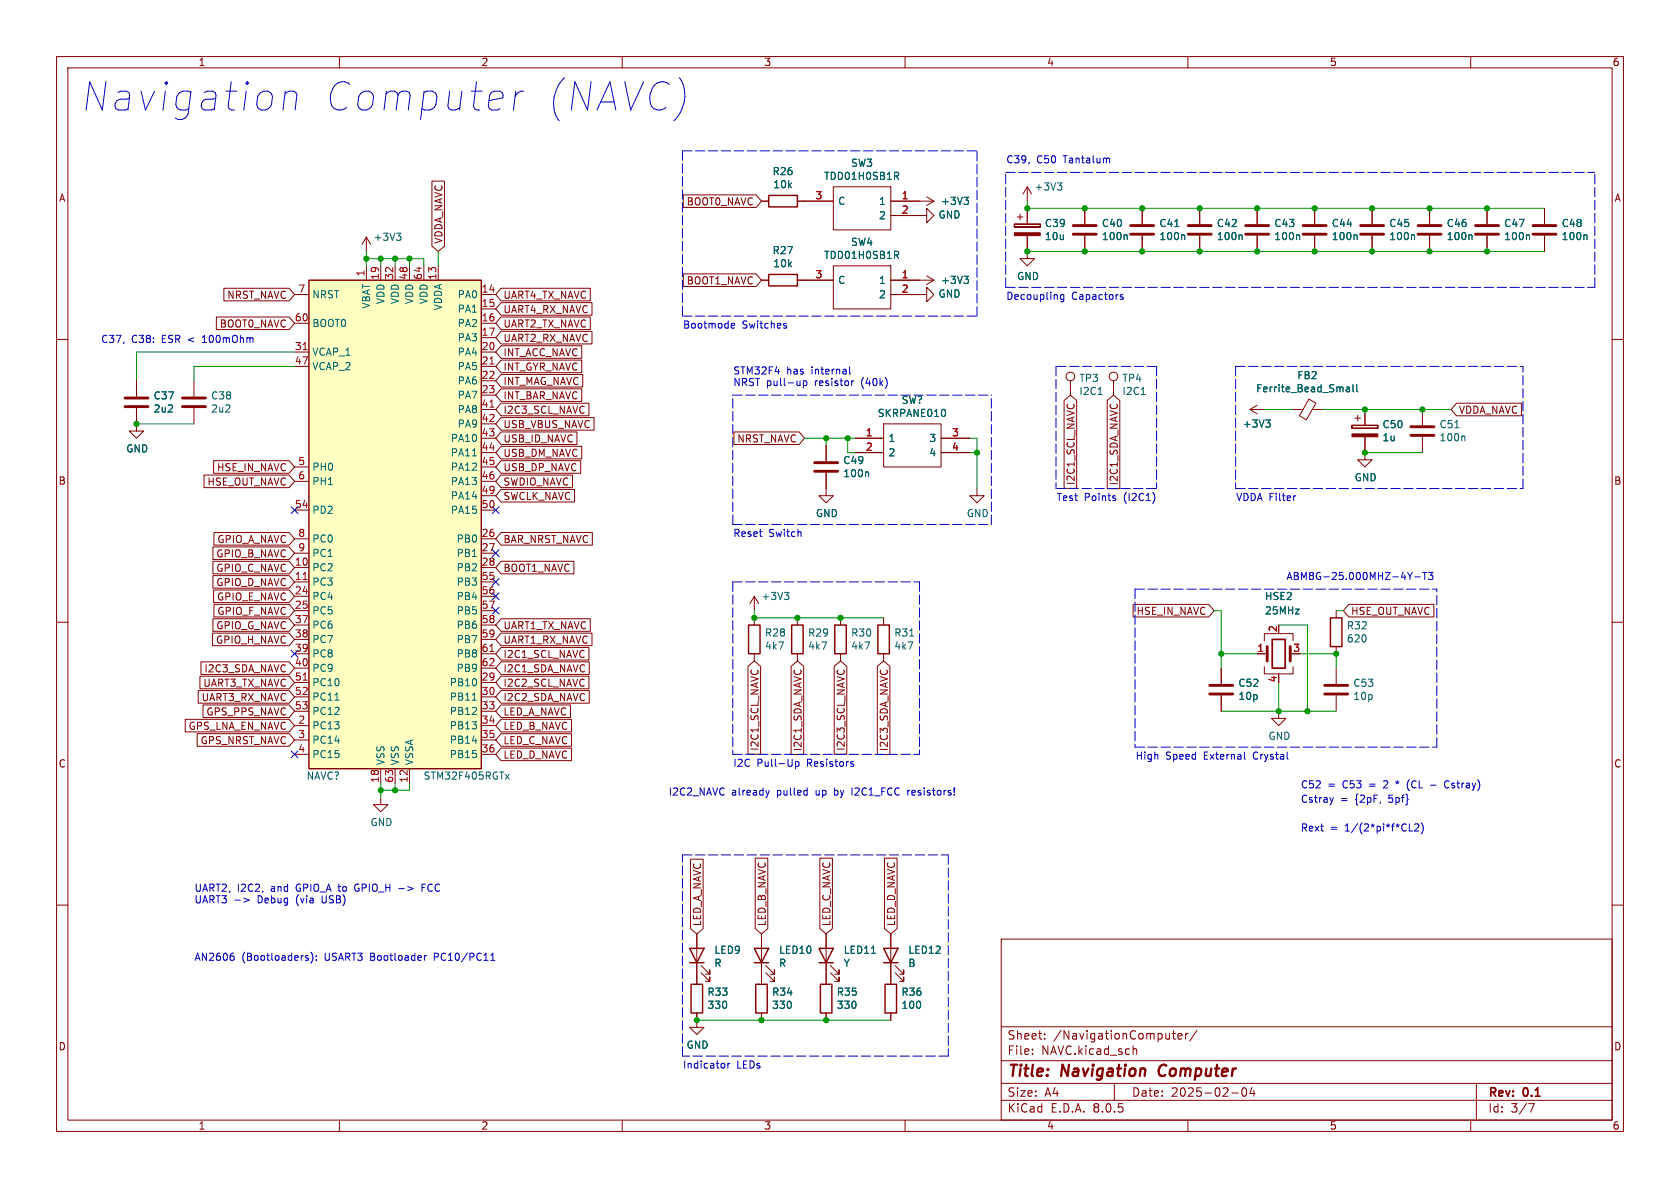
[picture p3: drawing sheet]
<svg xmlns="http://www.w3.org/2000/svg" width="297mm" height="210mm" viewBox="0 0 297 210" stroke-linecap="round" stroke-linejoin="round" font-family="sans-serif">
<g fill="none" stroke="#840000" stroke-width=".18">
<path d="M10 10h277v190h-277zM12 12h273v186h-273zM60 10v2M110 10v2M160 10v2M210 10v2M260 10v2M142.2 35.6h5.1M147.3 33h10.2v7.6h-10.2zM157.5 35.6h5.1M157.5 38.1h5.1M10 60h2"/>
<path d="M181.6 44.5v1.2h1.3l-1.3 1.3-1.3-1.3h1.3M285 60h2M10 110h2M133.3 109.2v1.3M133.3 115.6v1.2M141 109.2v1.3M141 115.6v1.2M285 110h2M10 160h2M285 160h2M177 166h108v32h-108zM60 198v2"/>
<path d="M110 198v2M160 198v2M177 194.5h108M177 191.5h108M177 187.5h108M177 181.5h108M182.5 186.3v.1M182.5 185.5v.1M184.7 183.6v.1M184.7 182.8v.1M197 191.5v3M200.3 185.5l.2-.1 .4 .1 .1 .9"/>
<path d="M207.2 182.7h.6M207.5 182.2v1.3l.3 .2M208.2 183.2l.8-.1-.1-.3-.4-.1-.3 .2 .1 .7h.6M209.6 182.7v1M210 198v2M210 182.7l-.3 .1-.1 .2M211.6 182.1l-1.3 2M217.7 193.2h1.2M220 192.3a.94 .94 0 0 1 0 1.5 .81 .81 0 0 1-.3-1.4M221.3 192.2l-.3 1.1h.9M221.7 192.8v1M260 198v2"/>
<path d="M261 191.5v6.5M270.2 195.1h1l-.6 1.5"/>
</g>
<path d="M205.1 188.5a1.27 1.27 0 0 0 0 1.6" fill="none" stroke="#840000" stroke-width=".4"/>
<path d="M158.1 30.4h.5l.3 .3-.2 .4h-.6M158.4 31.1l.5 .6" fill="none" stroke="#006464" stroke-width=".18"/>
<path d="M132.3 110.5h2.1v5.1h-2.1zM140 110.5h2v5.1h-2z" fill="none" stroke="#840000" stroke-width=".25"/>
<path d="M54.6 49.5h30.5v86.4h-30.5z" fill="#ffffc2"/>
<g fill="none" stroke="#840000" stroke-width=".25">
<path d="M135.9 34.5h5.1v2.1h-5.1zM54.6 49.5h30.5v86.4h-30.5zM135.9 48.5h5.1v2h-5.1zM147.6 110.5h2v5.1h-2zM155.2 110.5h2v5.1h-2zM235.2 109.2h2v5.1h-2zM121.9 167.6h2.6l-1.3 2.6zM121.9 170.2h2.6M122.2 174h2v5.1h-2zM133.3 167.6h2.6l-1.3 2.6zM133.3 170.2h2.6M133.6 174h2v5.1h-2z"/>
<path d="M144.8 167.6h2.5l-1.3 2.6zM144.8 170.2h2.5M145 174h2.1v5.1h-2.1zM156.2 167.6h2.5l-1.2 2.6zM156.2 170.2h2.5M156.5 174h2v5.1h-2z"/>
</g>
<g fill="none" stroke="#840000" stroke-width=".18">
<path d="M76.4 32h2.2v11.5l-1.1 1-1.1-1zM120.8 34.4h12.9l.9 1.2-.9 1.1h-12.9zM134.6 35.6h1.3M141 35.6h6.3M157.5 38.1h6.3v-1.3l1.3 1.3-1.3 1.3v-1.3M157.5 35.6h7.6M163.8 34.8l1.3 .8M165.1 35.6l-1.3 .7M179.3 39.6v.5zM179.3 39.6h4.6zM179.8 38.4h1M180.3 37.8v1.1"/>
<path d="M181.6 33l-.8 1.3M181.6 33v2.6M181.6 36.8v2.8M181.6 33l.8 1.3M183.9 39.6v.5zM191.8 36.8v2.8M201.9 36.8v2.8M212.1 36.8v2.8M222.2 36.8v2.8M232.4 36.8v2.8M242.6 36.8v2.8M252.7 36.8v2.8"/>
<path d="M262.9 36.8v2.8M273 36.8v2.8M38.2 56h12.9l1 1.2-1 1.1h-12.9zM39.6 51h11.5l1 1.1-1 1.1h-11.5zM52.1 52.1h2.5M52.1 57.2h2.5M64.8 41.9v2.6M64.8 47v2.5M64.8 41.9l-.8 1.3M64.8 41.9l.7 1.3M67.3 47v2.5M69.8 47v2.5"/>
<path d="M72.4 47v2.5M74.9 47v2.5M77.5 47v2.5M85.1 52.1h2.5M85.1 54.6h2.5M85.1 57.2h2.5M85.1 59.7h2.5M88.6 51h15.8v2.2h-15.8l-1-1.1zM88.6 56h15.8v2.3h-15.8l-1-1.1zM88.6 58.6h16.1v2.2h-16.1l-1-1.1zM88.6 53.5h16.1v2.2h-16.1l-1-1.1zM120.8 48.4h12.9l.9 1.1-.9 1.1h-12.9z"/>
<path d="M134.6 49.5h1.3M141 49.5h6.3M147.3 47h10.2v7.6h-10.2zM157.5 52.1h6.3v-1.3l1.3 1.3-1.3 1.2v-1.2M157.5 49.5h7.6M163.8 48.8l1.3 .7M165.1 49.5l-1.3 .8M179.3 40.1h4.6zM181.6 41.7v2.8M191.8 41.7v2.8M201.9 41.7v2.8M212.1 41.7v2.8"/>
<path d="M222.2 41.7v2.8M232.4 41.7v2.8M242.6 41.7v2.8M252.7 41.7v2.8M262.9 41.7v2.8M273 41.7v2.8M24.1 72.1v4.1h1.3l-1.3 1.3-1.2-1.3h1.2M24.1 67.3v2.8M34.3 67.3v2.8M34.3 72.1v2.8M52.1 62.2h2.5M52.1 64.8h2.5"/>
<path d="M85.1 62.2h2.5M85.1 64.8h2.5M85.1 67.3h2.5M85.1 69.9h2.5M85.1 72.4h2.5M85.1 74.9h2.5M85.1 77.5h2.5M88.6 68.7h14.2v2.3h-14.2l-1-1.1zM88.6 78.9h14.2v2.2h-14.2l-1-1.1zM88.6 76.4h13.4v2.2h-13.4l-1-1.1zM88.6 73.8h16.4v2.2h-16.4l-1-1.1zM88.6 71.3h15.5v2.2h-15.5l-1-1.1z"/>
<path d="M88.6 66.2h14.4v2.2h-14.4l-1-1.1zM88.6 61.1h14.2v2.2h-14.2l-1-1.1zM88.6 63.7h14.2v2.2h-14.2l-1-1.1zM129.7 76.4h11.6l.9 1.1-.9 1.1h-11.6zM146 78.7v2.8M151.1 77.5h5.1M156.2 74.9h10.2v7.7h-10.2zM166.4 77.5h5M188.1 70.8l1.1-.9 1.1 .9v15.5h-2.2zM189.2 67.3v2.6M195.7 70.8l1.1-.9 1.2 .9v15.6h-2.3zM196.8 67.3v2.6"/>
<path d="M221 72.4h2.5M221 72.4l1.2 .8M222.2 71.6l-1.2 .8M228.6 72.4h1.8M231.4 70.6l1.2 .7-1.7 2.9-1.2-.7zM232 72.4h1.7M239 75.2v.5zM239 75.7h4.6zM239 75.2h4.6zM239.5 73.9h1M240 73.4v1M241.3 77.2v4.1h1.3l-1.3 1.3-1.3-1.3h1.3"/>
<path d="M241.3 72.4v2.8M243.6 75.2v.5zM251.5 72.4v2.8M251.5 77.2v2.8M257.5 71.3h11.5v2.2h-11.5l-1-1.1zM36.1 84h15l1 1.1-1 1.1h-15zM37.6 99.2h13.5l1 1.1-1 1.1h-13.5zM37.6 96.7h13.5l1 1.1-1 1.1h-13.5zM37.8 81.4h13.3l1 1.2-1 1.1h-13.3zM37.8 94.1h13.3l1 1.2-1 1.1h-13.3zM52.1 95.3h2.5M52.1 97.8h2.5"/>
<path d="M52.1 82.6h2.5M52.1 85.1h2.5M52.1 90.2h2.5M85.1 95.3h2.5M85.1 97.8h2.5M85.1 80h2.5M85.1 82.6h2.5M85.1 85.1h2.5M85.1 87.6h2.5M85.1 90.2h2.5M88.6 86.5h13v2.2h-13l-1-1.1zM88.6 94.1h16.1v2.3h-16.1l-1-1.1z"/>
<path d="M88.6 99.2h12.9v2.2h-12.9l-1-1.1zM88.6 84h12.6v2.2h-12.6l-1-1.1zM88.6 81.4h14.1v2.3h-14.1l-1-1.1zM146 83.6v4h1.3l-1.3 1.3-1.2-1.3h1.2M151.1 80h5.1M166.4 80h5M172.7 86.4v1.2h1.3l-1.3 1.3-1.3-1.3h1.3M35.3 119.5h15.8l1 1.2-1 1.1h-15.8zM35.5 117h15.6l1 1.1-1 1.1h-15.6zM37.6 111.9h13.5l1 1.1-1 1.1h-13.5zM37.6 101.8h13.5l1 1.1-1 1.1h-13.5zM37.6 109.4h13.5l1 1.1-1 1.1h-13.5z"/>
<path d="M37.8 104.3h13.3l1 1.1-1 1.1h-13.3zM37.8 106.8h13.3l1 1.2-1 1.1h-13.3zM52.1 100.3h2.5M52.1 102.9h2.5M52.1 105.4h2.5M52.1 108h2.5M52.1 110.5h2.5M52.1 113h2.5M52.1 115.6h2.5M52.1 118.1h2.5M85.1 100.3h2.5M85.1 102.9h2.5"/>
<path d="M85.1 105.4h2.5M85.1 108h2.5M85.1 110.5h2.5M85.1 113h2.5M85.1 115.6h2.5M85.1 118.1h2.5M88.6 111.9h16.1v2.2h-16.1l-1-1.1zM88.6 117h15.6v2.2h-15.6l-1-1.1zM88.6 109.4h15.8v2.2h-15.8l-1-1.1zM88.6 119.5h15.5v2.3h-15.5l-1-1.1zM88.6 114.5h15.5v2.2h-15.5l-1-1.1zM132.2 117.8l1.1-1 1.2 1v15.5h-2.3z"/>
<path d="M133.3 105.4l-.7 1.3M133.3 105.4v2.6M133.3 105.4l.8 1.3M139.9 117.8l1.1-1 1.1 1v15.6h-2.2zM147.5 117.8l1.1-1 1.1 1v15.5h-2.2zM148.6 109.2v1.3M148.6 115.6v1.2M155.1 117.8l1.1-1 1.1 1v15.6h-2.2zM156.2 109.2v1.3M156.2 115.6v1.2M200.3 106.8h13.4l.9 1.2-.9 1.1h-13.4zM215.9 118.1v2.8"/>
<path d="M222.2 115.6h1.8M223.5 117.9v1.2h5.1v-1.2M223.5 113.3v-1.3h5.1v1.3M226.1 119.1v.3M236.2 108v1.2M236.2 114.3v1.3M236.2 118.1v2.8M238.4 106.8h15.1v2.3h-15.1l-.9-1.1zM32.7 127.2h18.4l1 1.1-1 1.1h-18.4zM34.9 129.7h16.2l1 1.1-1 1.1h-16.2zM35 122.1h16.1l1 1.1-1 1.1h-16.1zM35.9 124.6h15.2l1 1.1-1 1.1h-15.2z"/>
<path d="M52.1 128.3h2.5M52.1 120.7h2.5M52.1 130.8h2.5M52.1 123.2h2.5M52.1 125.7h2.5M52.1 133.4h2.5M67.3 135.9v2.5M69.8 135.9v2.5M72.4 135.9v2.5M85.1 128.3h2.5M85.1 120.7h2.5M85.1 130.8h2.5"/>
<path d="M85.1 123.2h2.5M85.1 125.7h2.5M85.1 133.4h2.5M88.6 129.7h12.4v2.2h-12.4l-1-1.1zM88.6 122.1h15.6v2.2h-15.6l-1-1.1zM88.6 124.6h12.2v2.2h-12.2l-1-1.1zM88.6 132.2h12.4v2.3h-12.4l-1-1.1zM88.6 127.2h12.4v2.2h-12.4l-1-1.1zM215.9 122.9v2.8M226.1 125.7v1.3h1.2l-1.2 1.3-1.3-1.3h1.3M236.2 122.9v2.8M67.3 141v1.2h1.3l-1.3 1.3-1.3-1.3h1.3"/>
<path d="M122.1 151.9h2.2v12.2l-1.1 1-1.1-1zM133.5 151.7h2.2v12.4l-1.1 1-1.1-1zM144.9 151.7h2.3v12.4l-1.2 1-1.1-1zM156.4 151.7h2.2v12.4l-1.1 1-1.1-1zM123.2 179.1v2.5h1.3l-1.3 1.3-1.3-1.3h1.3M123.2 165.1v8.9M124 172l1.5 1.5v-.8v.8h-.8M124 170.7l1.5 1.5v-.7v.7h-.8M134.6 165.1v8.9M134.6 179.1v1.2M135.4 172l1.5 1.5v-.8v.8h-.8M135.4 170.7l1.5 1.5v-.7v.7h-.8"/>
<path d="M146 165.1v8.9M146 179.1v1.2M146.8 172l1.5 1.5v-.8v.8h-.7M146.8 170.7l1.5 1.5v-.7v.7h-.7M157.5 165.1v8.9M157.5 179.1v1.2M158.2 172l1.6 1.5v-.8v.8h-.8M158.2 170.7l1.6 1.5v-.7v.7h-.8"/>
<circle cx="189.2" cy="66.5" r=".76"/>
<circle cx="196.8" cy="66.5" r=".76"/>
</g>
<path d="M53.6 61.8h.7M86.6 64.4h.7M86.6 72h.7M53.6 102.5h.7M86.6 115.2h.7M53.6 120.2h.7" fill="none" stroke="#a90000" stroke-width=".18"/>
<g fill="none" stroke="#006464" stroke-width=".18">
<path d="M158.1 30.4h.5l.3 .3-.2 .4h-.6M158.4 31.1l.5 .6M170.4 34.9h.8l-.4 .5M171 35.4l.2 .2v.3l-.2 .2M186.9 32.3h.8l-.4 .5M187.5 32.8l.2 .3v.3l-.2 .2M70.1 41.2h.8l-.4 .5M70.6 41.7l.3 .2v.3l-.3 .3M158.1 44.4h.5l.3 .3-.2 .3-.6 .1M158.4 45.1l.5 .6M170.4 48.8h.8l-.4 .5M171 49.3l.2 .3v.3l-.2 .2"/>
<path d="M199.1 41.5l.2 .2v.7M207.7 40.1h.7M209.3 41.5l.1 .2v.7M219.4 41.5l.2 .2v.7M229.6 41.5l.2 .2v.7M239.7 41.5l.2 .2v.7M249.9 41.5l.2 .2v.7M260.1 41.5l.1 .2v.7M270.2 41.5l.2 .2v.7M280.4 41.5l.2 .2v.7M167 72.5l.2 .3-.2 .7M194.1 69.7h.8"/>
<path d="M201.8 69.7h.7M223.8 74.2h.7l-.4 .5M224.3 74.7l.2 .3v.3l-.2 .2M238 68.5h.5l.1 .8M238 69.2h.6M238.6 68.7l-.6 .1M239.2 68v1.1l.2 .2M239.8 68v1.1l.2 .2M257.2 75.6h.7M258.8 77.1l.2 .2v.6M83.5 80.6h.7M153.4 83.4l.2 .2v.7"/>
<path d="M138.7 104.7h.8l-.5 .5M139.2 105.2l.3 .2v.3l-.3 .3M160.8 112.4h.7M59.2 123.8h.7M83.5 123.8h.7M89.4 136.9l.6 .8M90 136.9l-.6 .8M154.1 168.5h.7"/>
</g>
<g fill="none" stroke="#840000" stroke-width=".51">
<path d="M189.7 39.9h4.1M199.9 39.9h4.1M210.1 39.9h4M220.2 39.9h4.1M230.4 39.9h4M240.5 39.9h4.1M250.7 39.9h4.1M260.9 39.9h4M271 39.9h4.1M189.7 41.4h4.1M199.9 41.4h4.1M210.1 41.4h4"/>
<path d="M220.2 41.4h4.1M230.4 41.4h4M240.5 41.4h4.1M250.7 41.4h4.1M260.9 41.4h4M271 41.4h4.1M22.1 71.9h4.1M22.1 70.4h4.1M32.3 71.9h4M32.3 70.4h4M249.4 77h4.1M249.4 75.4h4.1"/>
<path d="M144 83.3h4.1M144 81.8h4.1M224 114.3v2.5M228.1 114.3v2.5M213.9 122.7h4M213.9 121.2h4M234.2 122.7h4.1M234.2 121.2h4.1"/>
</g>
<g fill="#840000" stroke="#840000" stroke-width=".18">
<path d="M179.3 41.1h4.6v.6h-4.6z"/>
<path d="M239 76.7h4.6v.5h-4.6z"/>
</g>
<path d="M224.9 113h2.3v5.1h-2.3z" fill="none" stroke="#840000" stroke-width=".3"/>
<g fill="none" stroke="#0000c2" stroke-width=".18">
<path d="M50.4 16.6a1.42 1.42 0 0 1 1.9-.2l.2 .4-.3 2.6M50.4 16.1l-.4 3.3M91.2 16.1l-.4 3.3M92.6 16.1a1.48 1.48 0 0 0-1.5 1M196 27.9l.2 .2v.7M35.9 59.6h-.1M129.3 57.6l.6-.1-.1-.3h-.3l-.2 .1v.6h.5M138.7 57.6h.3l.1 .2-.2 .2h-.2M138.7 57.2h.3M188.1 52.1v1l-.3 .2h-.3M188.1 52.1h-.4l-.2 .2 .1 .6h.5M198 52.3l.6 .4-.2 .2h-.4"/>
<path d="M198.5 52.1h-.3l-.2 .2M35.8 60.5h.7M141.4 67.3v.9M141.4 68l-.1 .2M142 67.3v1.3M142 67.4l.4-.1 .2 .3-.1 .5h-.5M150.2 64.9v1l.2 .2M150.9 67.3l-.3 .3M197.1 88.1l.2 .1-.2 .3M197.1 87.6l.1 .1M229.1 87.6l-.3 .1M249.7 101.2l-.4 .7"/>
<path d="M250.1 102h1M251.5 101.2h.7M251.9 101.2v1.3M252.5 101.2h.8l-.4 .5 .4 .1v.5l-.2 .2-.6-.2M136 139.7l-.3 .9M140.6 134.6v1.3M140.6 134.7l.4-.1 .3 .3-.2 .5h-.5M142.6 139.7l.1 .1M142.7 139.3v1.3M150.6 134.6l.3 .1M150.6 135.1h.3v.2l-.2 .2h-.2M150.6 139.3v1.3"/>
<path d="M160.5 139.7v.9M160.8 139.7l-.3 .3M220 132.9v1.1l.2 .2M246.7 138.2l.3 .1-.2 .3M249.1 137.8a1.46 1.46 0 0 0 0 2M252.9 138.8h1M256.2 138.1a.6 .6 0 0 0-.9 .5 .6 .6 0 0 0 .6 .7l.3-.1M41.5 159.1h1M43.1 158.8l1 .3-1 .4M62.9 156.4l-.2 .4 .2 .7M70.5 157.1h1M74.6 156.9h.4"/>
<path d="M75.2 156.3h-.6v1.3M142.7 140.5l-.1 .1M235.7 141l-.3 .8M249.1 146.9h.6M250.1 145.8l.5-.2 .2 .4-.8 .9h.8M251.3 145.5a1.46 1.46 0 0 1 0 1.9M41 168.5h.3M41.2 169l.2 .2v.3l-.2 .3M54.2 169.3l.3 .1v.2l-.2 .2h-.2M54.2 168.9l.3 .1M55 168.3a1.46 1.46 0 0 1 0 2M55.9 169.6v.2"/>
<path d="M55.9 169v.1M75 168.9v.9M75.4 168.9l-.4 .3M86.8 169.8h.7M86.8 168.9l.3-.4v1.3M128 188l.1 .2-.1 .6M128.7 188v.8M129 188l-.3 .2"/>
</g>
<g fill="none" stroke="#0000c2" stroke-width=".18" stroke-dasharray="1.7 .6">
<path d="M120.6 26.7v29.2M120.6 26.7h52.1M177.8 30.5h104.1M120.6 55.9h52.1M172.7 55.9v-29.2M177.8 50.8v-20.3M177.8 50.8h104.1M281.9 50.8v-20.3M129.5 69.9h45.8M186.7 64.8v21.6M204.5 64.8v21.6M204.5 64.8h-17.8"/>
<path d="M218.4 64.8v21.6M218.4 64.8h50.8M129.5 92.7v-22.8M129.5 92.7h45.8M175.3 92.7v-22.8M186.7 86.4h17.8M218.4 86.4h50.8M269.2 86.4v-21.6M129.5 102.9v30.5M129.5 102.9h33.1M162.6 102.9v30.5M200.7 104.1v28"/>
<path d="M200.7 104.1h53.3M129.5 133.4h33.1M200.7 132.1h53.3M254 132.1v-28M120.6 151.1h47M167.6 151.1v35.6M120.6 186.7v-35.6M167.6 186.7h-47"/>
</g>
<g fill="none" stroke="#009600" stroke-width=".18">
<path d="M181.6 35.6v1.2h91.4M64.8 45.7h10.1v1.3M64.8 44.5v2.5M67.3 45.7v1.3M69.8 45.7v1.3M72.4 45.7v1.3M77.5 44.5v2.5M181.6 44.5h91.4M24.1 74.9h10.2M52.1 62.2h-28v5.1M52.1 64.8h-17.8v2.5M142.2 77.5h8.9"/>
<path d="M146 77.5v1.2M149.9 77.5v2.5h1.2M171.4 77.5h1.3v8.9M223.5 72.4h5.1M233.7 72.4h22.8M171.4 80h1.3M241.3 80h10.2M133.3 108v1.2h22.9M214.6 108h1.3v10.1M215.9 115.6h6.3M226.1 110.5h5v15.2M229.9 115.6h6.3v2.5"/>
<path d="M236.2 108h1.3M67.3 138.4v2.6M69.8 138.4v1.3M72.4 138.4v1.3h-5.1M215.9 125.7h20.3M226.1 120.7v5M123.2 180.3h34.3"/>
</g>
<g fill="none" stroke="#000084" stroke-width=".18">
<path d="M51.5 89.6l1.2 1.2M52.7 89.6l-1.2 1.2M87 97.2l1.2 1.2M87 89.6l1.2 1.2M88.2 97.2l-1.2 1.2M88.2 89.6l-1.2 1.2M51.5 115l1.2 1.2M52.7 115l-1.2 1.2M87 104.8l1.2 1.2M87 107.3l1.2 1.3M87 102.3l1.2 1.2M88.2 104.8l-1.2 1.2"/>
<path d="M88.2 107.3l-1.2 1.3M88.2 102.3l-1.2 1.2M51.5 132.7l1.2 1.3M52.7 132.7l-1.2 1.3"/>
</g>
<g fill="#009600" stroke="#009600" stroke-width=".18">
<circle cx="67.3" cy="139.7" r=".46"/>
<circle cx="69.8" cy="139.7" r=".46"/>
<circle cx="148.6" cy="109.2" r=".46"/>
<circle cx="146" cy="180.3" r=".46"/>
<circle cx="134.6" cy="180.3" r=".46"/>
<circle cx="123.2" cy="180.3" r=".46"/>
<circle cx="141" cy="109.2" r=".46"/>
<circle cx="133.3" cy="109.2" r=".46"/>
<circle cx="146" cy="77.5" r=".46"/>
<circle cx="149.9" cy="77.5" r=".46"/>
<circle cx="72.4" cy="45.7" r=".46"/>
<circle cx="69.8" cy="45.7" r=".46"/>
<circle cx="64.8" cy="45.7" r=".46"/>
<circle cx="24.1" cy="74.9" r=".46"/>
<circle cx="67.3" cy="45.7" r=".46"/>
<circle cx="191.8" cy="36.8" r=".46"/>
<circle cx="212.1" cy="36.8" r=".46"/>
<circle cx="201.9" cy="44.5" r=".46"/>
<circle cx="201.9" cy="36.8" r=".46"/>
<circle cx="172.7" cy="80" r=".46"/>
<circle cx="181.6" cy="36.8" r=".46"/>
<circle cx="191.8" cy="44.5" r=".46"/>
<circle cx="181.6" cy="44.5" r=".46"/>
<circle cx="212.1" cy="44.5" r=".46"/>
<circle cx="215.9" cy="115.6" r=".46"/>
<circle cx="242.6" cy="36.8" r=".46"/>
<circle cx="232.4" cy="36.8" r=".46"/>
<circle cx="262.9" cy="36.8" r=".46"/>
<circle cx="262.9" cy="44.5" r=".46"/>
<circle cx="252.7" cy="36.8" r=".46"/>
<circle cx="222.2" cy="36.8" r=".46"/>
<circle cx="226.1" cy="125.7" r=".46"/>
<circle cx="236.2" cy="115.6" r=".46"/>
<circle cx="231.1" cy="125.7" r=".46"/>
<circle cx="241.3" cy="80" r=".46"/>
<circle cx="251.5" cy="72.4" r=".46"/>
<circle cx="241.3" cy="72.4" r=".46"/>
<circle cx="242.6" cy="44.5" r=".46"/>
<circle cx="232.4" cy="44.5" r=".46"/>
<circle cx="252.7" cy="44.5" r=".46"/>
<circle cx="222.2" cy="44.5" r=".46"/>
</g>
<g font-size="7" fill="#0000c2">
<text x="14" y="20.1">Navigation</text>
<text x="56.6" y="20.1">Computer</text>
<text x="95.3" y="20.1">(NAVC)</text>
</g>
<g font-size="2.8" fill="#840000">
<text x="178" y="190.9">Title:</text>
<text x="187.7" y="190.9">Navigation</text>
<text x="205.7" y="190.9">Computer</text>
</g>
<g font-size="2.1" fill="#840000">
<text x="178" y="184">Sheet:</text>
<text x="186.2" y="184">/NavigationComputer/</text>
<text x="178" y="186.7">File:</text>
<text x="184.1" y="186.7">NAVC.kicad_sch</text>
<text x="178" y="196.9">KiCad</text>
<text x="178" y="194.1">Size:</text>
<text x="184.7" y="194.1">A4</text>
<text x="185.7" y="196.9">E.D.A.</text>
<text x="193.3" y="196.9">8.0.5</text>
<text x="200" y="194.1">Date:</text>
<text x="207" y="194.1">2025-02-04</text>
<text x="263" y="194.3">Rev:</text>
<text x="263" y="196.9">Id:</text>
<text x="267.1" y="196.9">3/7</text>
<text x="269.4" y="194.3">0.1</text>
</g>
<g font-size="1.8" fill="#840000">
<text x="35" y="11.9">1</text>
<text x="85" y="11.9">2</text>
<text x="135" y="11.9">3</text>
<text x="185" y="11.9">4</text>
<text x="235" y="11.9">5</text>
<text x="285" y="11.9">6</text>
<text x="10.3" y="35.9">A</text>
<text x="285.3" y="35.9">A</text>
<text x="121.3" y="36.5">BOOT0_NAVC</text>
<text x="78.4" y="43.2" transform="rotate(-90 78.4 43.2)">VDDA_NAVC</text>
<text x="40.1" y="53">NRST_NAVC</text>
<text x="88.9" y="53">UART4_TX_NAVC</text>
<text x="121.3" y="50.5">BOOT1_NAVC</text>
<text x="38.7" y="58.1">BOOT0_NAVC</text>
<text x="88.9" y="58.1">UART2_TX_NAVC</text>
<text x="88.9" y="55.6">UART4_RX_NAVC</text>
<text x="88.9" y="63.2">INT_ACC_NAVC</text>
<text x="88.9" y="60.6">UART2_RX_NAVC</text>
<text x="88.9" y="65.7">INT_GYR_NAVC</text>
<text x="88.9" y="70.8">INT_BAR_NAVC</text>
<text x="88.9" y="68.3">INT_MAG_NAVC</text>
<text x="88.9" y="75.9">USB_VBUS_NAVC</text>
<text x="88.9" y="73.3">I2C3_SCL_NAVC</text>
<text x="257.8" y="73.3">VDDA_NAVC</text>
<text x="38.3" y="83.5">HSE_IN_NAVC</text>
<text x="88.9" y="81">USB_DM_NAVC</text>
<text x="88.9" y="78.4">USB_ID_NAVC</text>
<text x="88.9" y="83.5">USB_DP_NAVC</text>
<text x="130.2" y="78.4">NRST_NAVC</text>
<text x="10.3" y="85.9">B</text>
<text x="36.6" y="86">HSE_OUT_NAVC</text>
<text x="88.9" y="88.6">SWCLK_NAVC</text>
<text x="88.9" y="86">SWDIO_NAVC</text>
<text x="190.2" y="85.8" transform="rotate(-90 190.2 85.8)">I2C1_SCL_NAVC</text>
<text x="197.8" y="85.9" transform="rotate(-90 197.8 85.9)">I2C1_SDA_NAVC</text>
<text x="285.3" y="85.9">B</text>
<text x="38.1" y="101.3">GPIO_C_NAVC</text>
<text x="38.1" y="98.7">GPIO_B_NAVC</text>
<text x="38.3" y="96.2">GPIO_A_NAVC</text>
<text x="88.9" y="96.2">BAR_NRST_NAVC</text>
<text x="88.9" y="101.3">BOOT1_NAVC</text>
<text x="38.1" y="103.8">GPIO_D_NAVC</text>
<text x="38.3" y="106.4">GPIO_E_NAVC</text>
<text x="38.1" y="114">GPIO_H_NAVC</text>
<text x="38.1" y="111.4">GPIO_G_NAVC</text>
<text x="38.3" y="108.9">GPIO_F_NAVC</text>
<text x="88.9" y="114">UART1_RX_NAVC</text>
<text x="88.9" y="111.4">UART1_TX_NAVC</text>
<text x="200.8" y="108.9">HSE_IN_NAVC</text>
<text x="238.8" y="108.9">HSE_OUT_NAVC</text>
<text x="36" y="119.1">I2C3_SDA_NAVC</text>
<text x="88.9" y="119.1">I2C1_SDA_NAVC</text>
<text x="88.9" y="116.5">I2C1_SCL_NAVC</text>
<text x="35.5" y="124.1">UART3_RX_NAVC</text>
<text x="35.8" y="121.6">UART3_TX_NAVC</text>
<text x="88.9" y="124.1">I2C2_SDA_NAVC</text>
<text x="88.9" y="121.6">I2C2_SCL_NAVC</text>
<text x="33.2" y="129.2">GPS_LNA_EN_NAVC</text>
<text x="35.4" y="131.8">GPS_NRST_NAVC</text>
<text x="36.4" y="126.7">GPS_PPS_NAVC</text>
<text x="88.9" y="131.8">LED_C_NAVC</text>
<text x="88.9" y="126.7">LED_A_NAVC</text>
<text x="88.9" y="129.2">LED_B_NAVC</text>
<text x="10.3" y="135.9">C</text>
<text x="88.9" y="134.3">LED_D_NAVC</text>
<text x="134.3" y="132.8" transform="rotate(-90 134.3 132.8)">I2C1_SCL_NAVC</text>
<text x="141.9" y="132.9" transform="rotate(-90 141.9 132.9)">I2C1_SDA_NAVC</text>
<text x="149.5" y="132.8" transform="rotate(-90 149.5 132.8)">I2C3_SCL_NAVC</text>
<text x="157.2" y="132.9" transform="rotate(-90 157.2 132.9)">I2C3_SDA_NAVC</text>
<text x="285.3" y="135.9">C</text>
<text x="124.1" y="163.8" transform="rotate(-90 124.1 163.8)">LED_A_NAVC</text>
<text x="135.6" y="163.8" transform="rotate(-90 135.6 163.8)">LED_B_NAVC</text>
<text x="147" y="163.8" transform="rotate(-90 147 163.8)">LED_C_NAVC</text>
<text x="158.4" y="163.8" transform="rotate(-90 158.4 163.8)">LED_D_NAVC</text>
<text x="10.3" y="185.9">D</text>
<text x="285.3" y="185.9">D</text>
<text x="35" y="199.9">1</text>
<text x="85" y="199.9">2</text>
<text x="135" y="199.9">3</text>
<text x="185" y="199.9">4</text>
<text x="235" y="199.9">5</text>
<text x="285" y="199.9">6</text>
</g>
<g font-size="1.8" fill="#006464">
<text x="150.4" y="29.7">SW3</text>
<text x="136.5" y="31.2">R26</text>
<text x="136.6" y="33.5">10k</text>
<text x="145.6" y="32">TDD01H0SB1R</text>
<text x="182.8" y="33.9">+3V3</text>
<text x="148.1" y="36.4">C</text>
<text x="155.3" y="36.4">1</text>
<text x="155.3" y="39">2</text>
<text x="165.8" y="38.8">GND</text>
<text x="166.3" y="36.4">+3V3</text>
<text x="184.6" y="40.3">C39</text>
<text x="194.7" y="40.3">C40</text>
<text x="204.9" y="40.3">C41</text>
<text x="215" y="40.3">C42</text>
<text x="225.2" y="40.3">C43</text>
<text x="235.3" y="40.3">C44</text>
<text x="245.5" y="40.3">C45</text>
<text x="255.7" y="40.3">C46</text>
<text x="265.8" y="40.3">C47</text>
<text x="276" y="40.3">C48</text>
<text x="65.9" y="42.8">+3V3</text>
<text x="136.5" y="45.1">R27</text>
<text x="136.6" y="47.4">10k</text>
<text x="145.6" y="46">TDD01H0SB1R</text>
<text x="150.4" y="43.7">SW4</text>
<text x="184.6" y="42.6">10u</text>
<text x="194.7" y="42.6">100n</text>
<text x="204.9" y="42.6">100n</text>
<text x="215" y="42.6">100n</text>
<text x="225.2" y="42.6">100n</text>
<text x="235.3" y="42.6">100n</text>
<text x="245.5" y="42.6">100n</text>
<text x="255.7" y="42.6">100n</text>
<text x="265.8" y="42.6">100n</text>
<text x="276" y="42.6">100n</text>
<text x="55.1" y="52.9">NRST</text>
<text x="68.2" y="53.9" transform="rotate(-90 68.2 53.9)">VDD</text>
<text x="70.7" y="53.9" transform="rotate(-90 70.7 53.9)">VDD</text>
<text x="73.3" y="53.9" transform="rotate(-90 73.3 53.9)">VDD</text>
<text x="75.8" y="53.9" transform="rotate(-90 75.8 53.9)">VDD</text>
<text x="80.8" y="52.9">PA0</text>
<text x="148.1" y="50.4">C</text>
<text x="155.3" y="50.4">1</text>
<text x="155.3" y="52.9">2</text>
<text x="165.8" y="52.8">GND</text>
<text x="166.3" y="50.4">+3V3</text>
<text x="179.7" y="49.7">GND</text>
<text x="55.1" y="58">BOOT0</text>
<text x="65.6" y="54.7" transform="rotate(-90 65.6 54.7)">VBAT</text>
<text x="78.3" y="55" transform="rotate(-90 78.3 55)">VDDA</text>
<text x="80.8" y="55.5">PA1</text>
<text x="80.8" y="58">PA2</text>
<text x="55.1" y="63.1">VCAP_1</text>
<text x="55.1" y="65.6">VCAP_2</text>
<text x="80.8" y="60.6">PA3</text>
<text x="80.8" y="63.1">PA4</text>
<text x="80.8" y="65.6">PA5</text>
<text x="27.1" y="70.8">C37</text>
<text x="37.2" y="70.8">C38</text>
<text x="80.8" y="68.2">PA6</text>
<text x="80.8" y="70.7">PA7</text>
<text x="159.3" y="71.6">SW?</text>
<text x="190.7" y="67.7">TP3</text>
<text x="190.7" y="70">I2C1</text>
<text x="198.3" y="67.7">TP4</text>
<text x="198.3" y="70">I2C1</text>
<text x="222" y="69.5">Ferrite_Bead_Small</text>
<text x="229.3" y="67.2">FB2</text>
<text x="27.1" y="73.1">2u2</text>
<text x="37.2" y="73.1">2u2</text>
<text x="80.8" y="73.3">PA8</text>
<text x="80.8" y="75.8">PA9</text>
<text x="155.1" y="73.9">SKRPANE010</text>
<text x="219.6" y="75.8">+3V3</text>
<text x="244.3" y="75.9">C50</text>
<text x="254.4" y="75.9">C51</text>
<text x="22.2" y="80.2">GND</text>
<text x="55.1" y="83.4">PH0</text>
<text x="79.6" y="78.3">PA10</text>
<text x="79.6" y="80.9">PA11</text>
<text x="79.6" y="83.4">PA12</text>
<text x="149" y="82.2">C49</text>
<text x="157" y="78.3">1</text>
<text x="157" y="80.9">2</text>
<text x="164.2" y="78.3">3</text>
<text x="164.2" y="80.9">4</text>
<text x="244.3" y="78.2">1u</text>
<text x="254.4" y="78.2">100n</text>
<text x="55.1" y="86">PH1</text>
<text x="79.6" y="86">PA13</text>
<text x="79.6" y="88.5">PA14</text>
<text x="149" y="84.6">100n</text>
<text x="239.4" y="85.3">GND</text>
<text x="55.1" y="91">PD2</text>
<text x="79.6" y="91">PA15</text>
<text x="144.1" y="91.6">GND</text>
<text x="170.8" y="91.6">GND</text>
<text x="55.1" y="101.2">PC2</text>
<text x="55.1" y="96.1">PC0</text>
<text x="55.1" y="98.7">PC1</text>
<text x="80.6" y="96.1">PB0</text>
<text x="80.6" y="98.7">PB1</text>
<text x="80.6" y="101.2">PB2</text>
<text x="55.1" y="103.7">PC3</text>
<text x="55.1" y="106.3">PC4</text>
<text x="80.6" y="103.7">PB3</text>
<text x="80.6" y="106.3">PB4</text>
<text x="134.5" y="106.3">+3V3</text>
<text x="223.5" y="106.3">HSE2</text>
<text x="55.1" y="108.8">PC5</text>
<text x="55.1" y="111.4">PC6</text>
<text x="55.1" y="113.9">PC7</text>
<text x="80.6" y="108.8">PB5</text>
<text x="80.6" y="111.4">PB6</text>
<text x="80.6" y="113.9">PB7</text>
<text x="135.1" y="112.7">R28</text>
<text x="142.8" y="112.7">R29</text>
<text x="150.4" y="112.7">R30</text>
<text x="158" y="112.7">R31</text>
<text x="223.5" y="108.8">25MHz</text>
<text x="238" y="113.8">620</text>
<text x="238" y="111.5">R32</text>
<text x="55.1" y="116.4">PC8</text>
<text x="55.1" y="119">PC9</text>
<text x="80.6" y="116.4">PB8</text>
<text x="80.6" y="119">PB9</text>
<text x="135.1" y="115">4k7</text>
<text x="142.8" y="115">4k7</text>
<text x="150.4" y="115">4k7</text>
<text x="158" y="115">4k7</text>
<text x="55.1" y="121.5">PC10</text>
<text x="55.1" y="124.1">PC11</text>
<text x="79.4" y="121.5">PB10</text>
<text x="79.4" y="124.1">PB11</text>
<text x="218.8" y="121.6">C52</text>
<text x="218.8" y="123.9">10p</text>
<text x="239.2" y="121.6">C53</text>
<text x="239.2" y="123.9">10p</text>
<text x="55.1" y="129.1">PC13</text>
<text x="55.1" y="131.7">PC14</text>
<text x="55.1" y="126.6">PC12</text>
<text x="79.4" y="126.6">PB12</text>
<text x="79.4" y="129.1">PB13</text>
<text x="79.4" y="131.7">PB14</text>
<text x="224.2" y="131">GND</text>
<text x="55.1" y="134.2">PC15</text>
<text x="68.2" y="135.4" transform="rotate(-90 68.2 135.4)">VSS</text>
<text x="70.7" y="135.4" transform="rotate(-90 70.7 135.4)">VSS</text>
<text x="73.3" y="135.4" transform="rotate(-90 73.3 135.4)">VSSA</text>
<text x="79.4" y="134.2">PB15</text>
<text x="54.1" y="138">NAVC?</text>
<text x="74.8" y="138">STM32F405RGTx</text>
<text x="65.4" y="146.2">GND</text>
<text x="126.2" y="168.8">LED9</text>
<text x="126.2" y="171.1">R</text>
<text x="137.6" y="168.8">LED10</text>
<text x="137.6" y="171.1">R</text>
<text x="149.1" y="168.8">LED11</text>
<text x="149.1" y="171.1">Y</text>
<text x="160.5" y="168.8">LED12</text>
<text x="160.5" y="171.1">B</text>
<text x="125" y="178.5">330</text>
<text x="125" y="176.2">R33</text>
<text x="136.4" y="178.5">330</text>
<text x="136.4" y="176.2">R34</text>
<text x="147.8" y="178.5">330</text>
<text x="147.8" y="176.2">R35</text>
<text x="159.3" y="178.5">100</text>
<text x="159.3" y="176.2">R36</text>
<text x="121.3" y="185.6">GND</text>
</g>
<g font-size="1.8" fill="#0000c2">
<text x="177.8" y="29">C39,</text>
<text x="183.3" y="29">C50</text>
<text x="188.1" y="29">Tantalum</text>
<text x="177.8" y="53.1">Decoupling</text>
<text x="189.4" y="53.1">Capactors</text>
<text x="120.6" y="58.2">Bootmode</text>
<text x="131.2" y="58.2">Switches</text>
<text x="17.8" y="60.7">C37,</text>
<text x="23.2" y="60.7">C38:</text>
<text x="28.7" y="60.7">ESR &lt;</text>
<text x="36.3" y="60.7">100mOhm</text>
<text x="129.5" y="66.3">STM32F4</text>
<text x="129.5" y="68.3">NRST pull-up</text>
<text x="139.1" y="66.3">has</text>
<text x="143.6" y="66.3">internal</text>
<text x="144.2" y="68.3">resistor</text>
<text x="152.5" y="68.3">(40k)</text>
<text x="186.7" y="88.7">Test</text>
<text x="191.7" y="88.7">Points</text>
<text x="198.8" y="88.7">(I2C1)</text>
<text x="218.4" y="88.7">VDDA Filter</text>
<text x="129.5" y="95">Reset</text>
<text x="135.9" y="95">Switch</text>
<text x="227.3" y="102.6">ABM8G-25.000MHZ-4Y-T3</text>
<text x="129.5" y="135.6">I2C</text>
<text x="133.8" y="135.6">Pull-Up</text>
<text x="142.8" y="135.6">Resistors</text>
<text x="200.7" y="134.4">High</text>
<text x="206.1" y="134.4">Speed</text>
<text x="212.9" y="134.4">External</text>
<text x="221.8" y="134.4">Crystal</text>
<text x="118.1" y="140.7">I2C2_NAVC</text>
<text x="129.3" y="140.7">already</text>
<text x="137.4" y="140.7">pulled</text>
<text x="144.5" y="140.7">up</text>
<text x="148" y="140.7">by</text>
<text x="151.2" y="140.7">I2C1_FCC</text>
<text x="161.3" y="140.7">resistors!</text>
<text x="229.9" y="142">Cstray</text>
<text x="229.9" y="139.5">C52</text>
<text x="234.7" y="139.5">=</text>
<text x="237" y="142">=</text>
<text x="237.5" y="139.5">C53</text>
<text x="239.7" y="142">{2pF,</text>
<text x="242.3" y="139.5">=</text>
<text x="245.1" y="139.5">2</text>
<text x="245.8" y="142">5pf}</text>
<text x="247.5" y="139.5">*</text>
<text x="249.6" y="139.5">(CL</text>
<text x="256.7" y="139.5">Cstray)</text>
<text x="229.9" y="147.1">Rext</text>
<text x="235.2" y="147.1">=</text>
<text x="237.9" y="147.1">1/(2*pi*f*CL2)</text>
<text x="34.3" y="157.7">UART2,</text>
<text x="34.3" y="159.8">UART3</text>
<text x="41.9" y="157.7">I2C2,</text>
<text x="45.6" y="159.8">Debug</text>
<text x="48" y="157.7">and</text>
<text x="52.6" y="157.7">GPIO_A to</text>
<text x="52.6" y="159.8">(via</text>
<text x="57.4" y="159.8">USB)</text>
<text x="63.4" y="157.7">GPIO_H</text>
<text x="71.3" y="157.7">-&gt;</text>
<text x="75.6" y="157.7">FCC</text>
<text x="34.3" y="169.9">AN2606</text>
<text x="42.7" y="169.9">(Bootloaders):</text>
<text x="57.5" y="169.9">USART3</text>
<text x="65.7" y="169.9">Bootloader</text>
<text x="77.2" y="169.9">PC10/PC11</text>
<text x="120.6" y="189">Indicator</text>
<text x="130.2" y="189">LEDs</text>
</g>
<g font-size="1.8" fill="#a90000">
<text x="144.1" y="35.3">3</text>
<text x="159.3" y="35.3">1</text>
<text x="159.3" y="37.8">2</text>
<text x="52.6" y="51.8">7</text>
<text x="64.5" y="49" transform="rotate(-90 64.5 49)">1</text>
<text x="67.1" y="49.6" transform="rotate(-90 67.1 49.6)">19</text>
<text x="69.6" y="49.6" transform="rotate(-90 69.6 49.6)">32</text>
<text x="72.1" y="49.6" transform="rotate(-90 72.1 49.6)">48</text>
<text x="74.7" y="49.6" transform="rotate(-90 74.7 49.6)">64</text>
<text x="77.2" y="49.6" transform="rotate(-90 77.2 49.6)">13</text>
<text x="85" y="51.8">14</text>
<text x="144.1" y="49.3">3</text>
<text x="159.3" y="49.3">1</text>
<text x="159.3" y="51.8">2</text>
<text x="52" y="56.9">60</text>
<text x="85" y="54.4">15</text>
<text x="85" y="56.9">16</text>
<text x="85" y="59.4">17</text>
<text x="52" y="62">31</text>
<text x="52" y="64.5">47</text>
<text x="85" y="62">20</text>
<text x="85" y="64.5">21</text>
<text x="85" y="67.1">22</text>
<text x="85" y="69.6">23</text>
<text x="85" y="72.1">41</text>
<text x="85" y="74.7">42</text>
<text x="85" y="77.2">43</text>
<text x="153" y="77.2">1</text>
<text x="168.2" y="77.2">3</text>
<text x="52.6" y="82.3">5</text>
<text x="85" y="79.8">44</text>
<text x="85" y="82.3">45</text>
<text x="153" y="79.8">2</text>
<text x="168.2" y="79.8">4</text>
<text x="52" y="89.9">54</text>
<text x="52.6" y="84.8">6</text>
<text x="85" y="84.8">46</text>
<text x="85" y="87.4">49</text>
<text x="85" y="89.9">50</text>
<text x="52.6" y="95">8</text>
<text x="85" y="95">26</text>
<text x="52" y="100.1">10</text>
<text x="52.6" y="97.5">9</text>
<text x="85" y="97.5">27</text>
<text x="85" y="100.1">28</text>
<text x="52" y="102.6">11</text>
<text x="52" y="105.2">24</text>
<text x="52" y="107.7">25</text>
<text x="85" y="102.6">55</text>
<text x="85" y="105.2">56</text>
<text x="85" y="107.7">57</text>
<text x="52" y="110.2">37</text>
<text x="52" y="112.8">38</text>
<text x="85" y="110.2">58</text>
<text x="85" y="112.8">59</text>
<text x="225.8" y="111.8" transform="rotate(-90 225.8 111.8)">2</text>
<text x="52" y="115.3">39</text>
<text x="52" y="117.9">40</text>
<text x="85" y="115.3">61</text>
<text x="85" y="117.9">62</text>
<text x="222.2" y="115.3">1</text>
<text x="228.5" y="115.3">3</text>
<text x="52" y="120.4">51</text>
<text x="52" y="122.9">52</text>
<text x="52" y="125.5">53</text>
<text x="85" y="120.4">29</text>
<text x="85" y="122.9">30</text>
<text x="85" y="125.5">33</text>
<text x="225.8" y="120.7" transform="rotate(-90 225.8 120.7)">4</text>
<text x="52.6" y="128">2</text>
<text x="52.6" y="130.6">3</text>
<text x="85" y="128">34</text>
<text x="85" y="130.6">35</text>
<text x="52.6" y="133.1">4</text>
<text x="85" y="133.1">36</text>
<text x="67.1" y="138.5" transform="rotate(-90 67.1 138.5)">18</text>
<text x="69.6" y="138.5" transform="rotate(-90 69.6 138.5)">63</text>
<text x="72.1" y="138.5" transform="rotate(-90 72.1 138.5)">12</text>
</g>
</svg>
